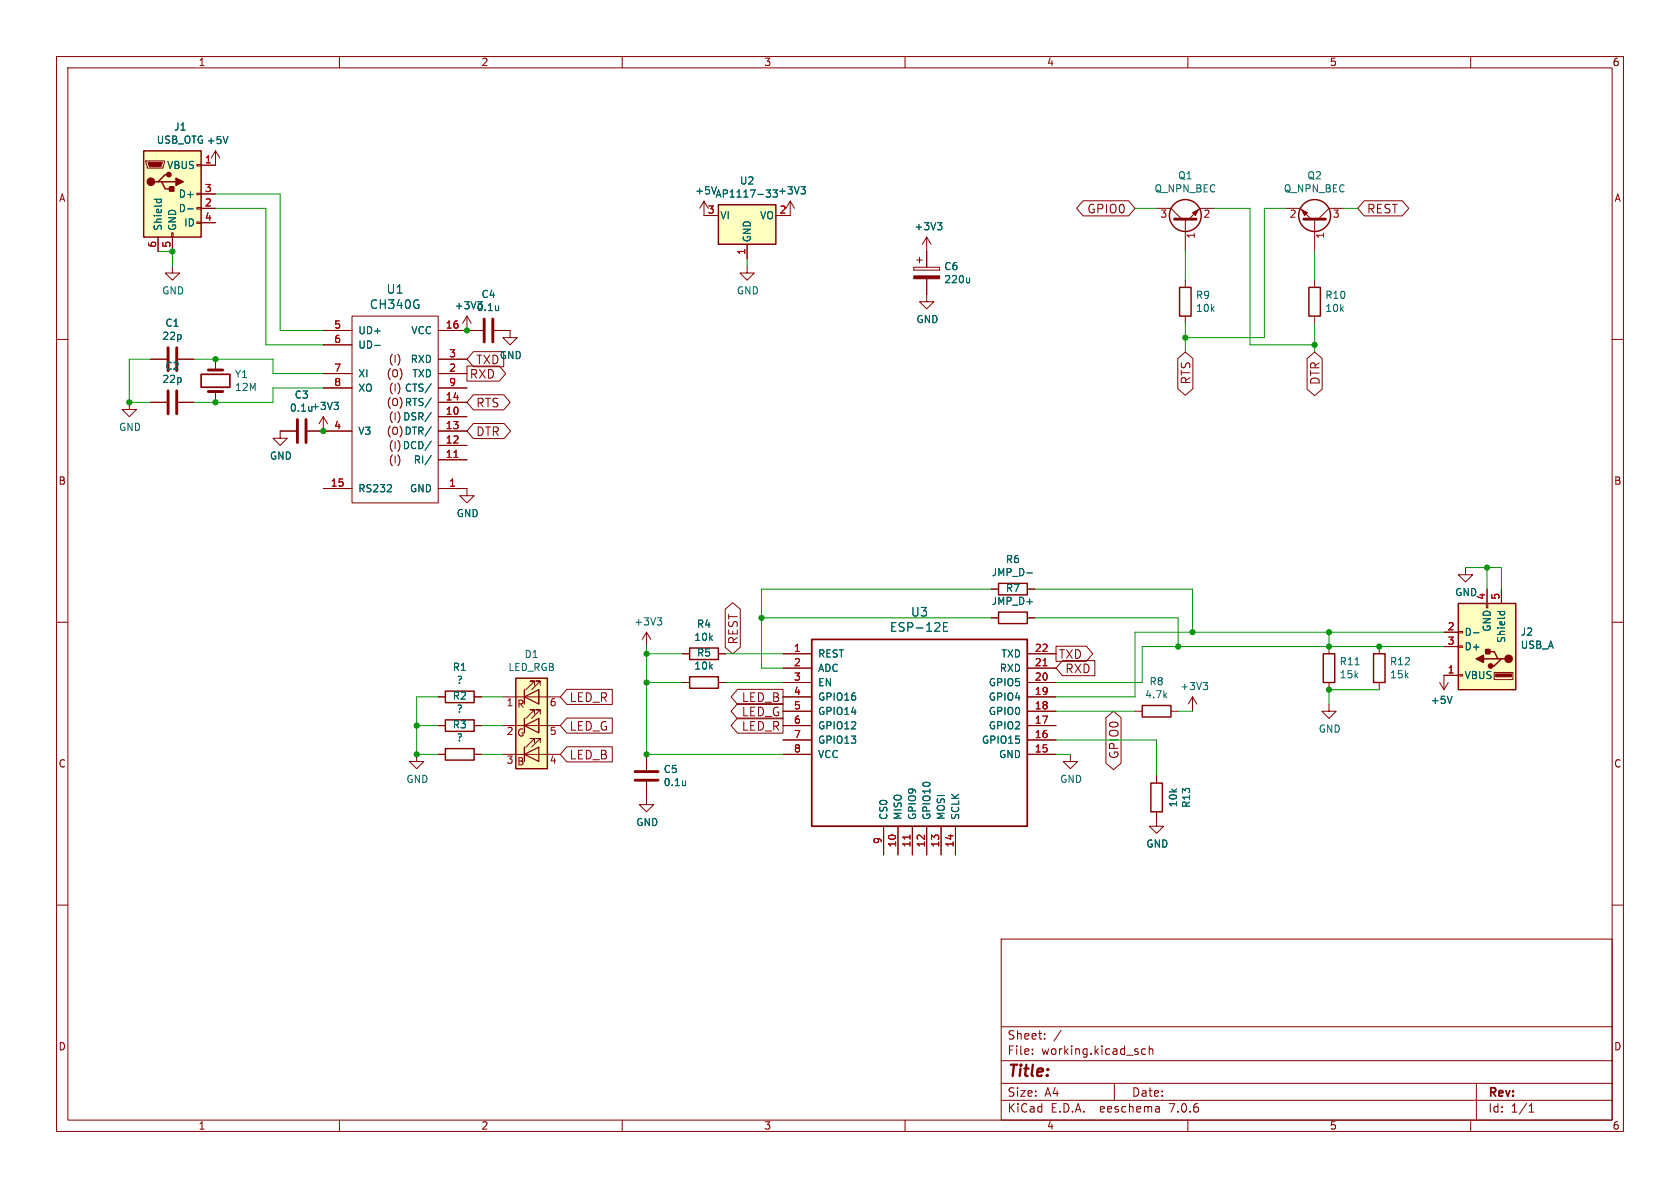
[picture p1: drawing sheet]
<svg xmlns="http://www.w3.org/2000/svg" width="297mm" height="210mm" viewBox="0 0 297 210" stroke-linecap="round" stroke-linejoin="round" font-family="sans-serif">
<g fill="none" stroke="#840000" stroke-width=".18">
<path d="M10 10h277v190h-277zM12 12h273v186h-273zM60 10v2M110 10v2M160 10v2M210 10v2M260 10v2M25.8 28.4h3.3v.3l-.3 1h-2.8zM34.8 39.2h.8v.3h-.8zM34.8 36.7h.8v.3h-.8zM34.8 34.2h.8v.2h-.8zM34.8 29.1h.8v.2h-.8z"/>
<path d="M35.6 36.8h2.5M35.6 34.3h2.5M35.6 39.4h2.5M38.1 26.7v2.5h-2.5M38.1 26.7l-.8 1.2M38.1 26.7l.8 1.2M124.5 35.6v2.5h2.5M124.5 35.6l-.8 1.2M124.5 35.6l.7 1.2M139.7 35.6l-.8 1.2M139.7 35.6v2.5h-2.5M139.7 35.6l.8 1.2"/>
<path d="M191.5 35.5h8l1.2 1.3-1.2 1.4h-8l-1.2-1.4zM204.5 36.8h2.5l1.9 1.9M209.5 38.7v5.8M214.6 36.8h-2.5l-1.9 1.9M227.3 36.8h2.6l1.9 1.9M232.4 38.7v5.8M237.5 36.8h-2.6l-1.9 1.9M241.2 35.5h6.7l1.2 1.3-1.2 1.4h-6.7l-1.2-1.4zM10 60h2M27.9 41.9v2.6M30.4 41.1h.2v.8h-.2zM30.5 47v1.3h1.2l-1.2 1.2-1.3-1.2h1.3"/>
<path d="M30.5 41.9v2.6M57.1 58.4h5.1M62.2 55.9h15.3v33h-15.3zM77.5 58.4h7.8M82.5 55.9l-.7 1.3M82.5 55.9v2.5M82.5 55.9l.8 1.3M87.4 58.4h2.8v1.3h1.2l-1.2 1.3-1.3-1.3h1.3M132.1 47v1.3h1.2l-1.2 1.2-1.3-1.2h1.3M132.1 43.2v2.5M161.5 47.2v.6zM161.5 47.8h4.6z"/>
<path d="M161.5 47.2h4.6zM162.1 46h1M162.6 45.5v1M163.8 49.3v4h1.3l-1.3 1.3-1.2-1.3h1.2M163.8 41.9l-.7 1.3M163.8 41.9v5.3M163.8 41.9l.8 1.3M166.1 47.2v.6zM209.5 49.5v1.3M209.5 55.9v1.3M232.4 49.5v1.3M232.4 55.9v1.3"/>
<path d="M285 60h2M22.9 71.1v1.3h1.2l-1.2 1.3-1.3-1.3h1.3M26.7 63.5h2.8M26.7 71.1h2.8M31.5 63.5h2.8M31.5 71.1h2.8M38.1 63.5v1.9M38.1 69.2v1.9M52.3 76.2h-2.8v1.3h1.3l-1.3 1.2-1.2-1.2h1.2M54.4 76.2h7.8M57.1 73.7l-.7 1.2M57.1 73.7v2.5"/>
<path d="M57.1 73.7l.8 1.2M57.1 66h5.1M57.1 61h5.1M57.1 68.6h5.1M77.5 63.5h5M77.5 71.1h5M77.5 73.7h5M77.5 78.7h5M77.5 76.2h5M77.5 66h5M77.5 68.6h5M82.5 64.7h5.8l1.1 1.3-1.1 1.4h-5.8z"/>
<path d="M83.7 74.9h5.4l1.2 1.3-1.2 1.3h-5.4l-1.2-1.3zM83.7 69.8h5.3l1.2 1.3-1.2 1.4h-5.3l-1.2-1.4zM83.7 62.2h5.3v2.6h-5.3l-1.2-1.3zM208.2 63.4l1.3-1.2 1.4 1.2v5.3l-1.4 1.2-1.3-1.2zM231.1 63.4l1.3-1.2 1.3 1.2v5.4l-1.3 1.1-1.3-1.1zM57.1 86.4h5.1M77.5 86.4h5v1.2h1.3l-1.3 1.3-1.2-1.3h1.2M77.5 81.3h5M10 110h2M114.3 111.8l-.8 1.2M114.3 111.8v2.5M114.3 111.8l.8 1.2"/>
<path d="M120.6 115.6h1.3M127 115.6h1.3M128.2 107.7l1.3-1.2 1.4 1.2v6.7l-1.4 1.2-1.3-1.2zM138.4 115.6h5.1M138.4 118.1h5.1M175.3 109.2h1.2M175.3 104.1h1.2M181.6 115.6h5.1M181.6 109.2h1.3M181.6 104.1h1.3M181.6 118.1h5.1M186.7 114.2h5.3l1.2 1.4-1.2 1.3h-5.3z"/>
<path d="M187.8 116.8h5.8v2.6h-5.8l-1.1-1.3zM234.9 114.3v1.3M243.8 114.3v1.3M255.3 111.8h2.5M255.3 114.3h2.5M257.8 111.6h.8v.3h-.8zM257.8 114.2h.8v.2h-.8zM257.8 119.3h.8v.2h-.8zM257.8 119.4h-2.5v2.5M259.1 100.3v1.3h1.2l-1.2 1.3-1.3-1.3h1.3M262.8 106.7h.2v.7h-.2zM262.9 104.1v2.6"/>
<path d="M264.2 118.9h3.3v1.2h-3.3zM265.4 104.1v2.6M285 110h2M73.7 133.4v1.2h1.2l-1.2 1.3-1.3-1.3h1.3M77.5 123.2h1.2M77.5 133.4h1.2M77.5 128.3h1.2M83.8 123.2h1.3M83.8 133.4h1.3M83.8 128.3h1.3M88.9 123.2h10.2M88.9 133.4h10.2"/>
<path d="M88.9 128.3h10.2M92.7 127v2.5M92.7 121.9v2.6M92.7 132.1v2.5M94.5 131.3v-.7h-.8h.8l-1.5 1.5M94.5 126.2v-.7h-.8h.8l-1.5 1.5M94.5 121.2v-.8h-.8h.8l-1.5 1.5M95.2 127v2.5zM95.2 127h.1M95.2 121.9v2.6zM95.2 121.9h.1M95.5 131.3v-.7h-.8h.8l-1.5 1.5"/>
<path d="M95.5 126.2v-.7h-.8h.8l-1.5 1.5M95.5 121.2v-.8h-.8h.8l-1.5 1.5M100.2 121.9h8v2.6h-8l-1.1-1.3zM100.2 132h8v2.7h-8l-1.1-1.3zM100.2 126.9h8v2.7h-8l-1.1-1.3zM114.3 138.2v4h1.3l-1.3 1.3-1.3-1.3h1.3M114.3 133.4v2.7M120.6 120.7h1.3M127 120.7h1.3M130.4 121.9h8v2.6h-8l-1.2-1.3zM130.4 124.4h8v2.7h-8l-1.2-1.4zM130.4 126.9h8v2.7h-8l-1.2-1.3z"/>
<path d="M138.4 123.2h5.1M138.4 133.4h5.1M138.4 128.3h5.1M138.4 125.7h5.1M138.4 120.7h5.1M138.4 130.8h5.1M181.6 123.2h5.1M181.6 133.4h5.1M181.6 128.3h5.1M181.6 125.7h5.1M181.6 120.7h5.1M181.6 130.8h5.1"/>
<path d="M189.2 133.4v1.2h1.3l-1.3 1.3-1.2-1.3h1.2M195.5 126.9l1.3-1.2 1.4 1.2v8l-1.4 1.2-1.3-1.2zM200.7 125.7h1.2M204.5 137.2v1.2M207 125.7h1.3M210.8 123.2l-.7 1.3M210.8 123.2v2.5M210.8 123.2l.8 1.3M234.9 124.5v1.2h1.3l-1.3 1.3-1.2-1.3h1.2M234.9 120.7v1.2M243.8 120.7v1.2M254.5 120.7l.8 1.2"/>
<path d="M256 120.7l-.7 1.2M10 160h2M156.2 146.1v5M158.7 146.1v5M161.3 146.1v5M163.8 146.1v5M166.4 146.1v5M168.9 146.1v5M204.5 143.5v2.6h1.2l-1.2 1.2-1.3-1.2h1.3M285 160h2M177 166h108v32h-108zM60 198v2"/>
<path d="M110 198v2M160 198v2M177 194.5h108M177 191.5h108M177 187.5h108M177 181.5h108M182.5 186.3v.1M182.5 185.5v.1M184.7 183.6v.1M184.7 182.8v.1M187.6 182.1l-1.3 2M197 191.5v3"/>
<path d="M202.5 185.5l-.4-.1-.3 .3v.4l.2 .2h.5M203.2 185.5l.2-.1 .3 .1 .1 .9M203.2 184.9v1.5M204.9 195.7l.1 .9M205 196.5l-.2 .1M205 196h-.2M210 198v2M260 198v2M261 191.5v6.5M270.3 196.6h.9M270.3 195.5l.4-.4v1.5"/>
</g>
<path d="M35.6 66.2h5v2.3h-5zM143.5 113h38.1v33.1h-38.1z" fill="none" stroke="#840000" stroke-width=".3"/>
<g fill="none" stroke="#840000" stroke-width=".51">
<path d="M207.6 38.7h3.9M230.5 38.7h3.8M85.6 56.4v4.1M87.1 56.4v4.1M29.7 61.5v4M29.7 69.1v4.1M31.2 61.5v4M31.2 69.1v4.1M36.8 65.4h2.6M36.8 69.2h2.6M52.6 74.2v4M54.1 74.2v4"/>
<path d="M112.3 137.9h4M112.3 136.4h4"/>
</g>
<g fill="none" stroke="#006464" stroke-width=".18">
<path d="M27.2 35.2h1.3M27.7 35.2v.4M28.5 35.2v.4M33.2 36.9h.9M40.3 24.1l-.4 1.3M126.7 33l-.5 1.3M135.4 33.6h.8l-.4 .5 .4 .1v.4l-.2 .2h-.4M136.6 33.6h.8M136.6 34.7l.6 .1M141.6 33h.8l-.4 .5M142.1 33.5l.3 .2v.3l-.3 .3M165.7 39.4h.8l-.4 .4"/>
<path d="M166.3 39.8l.2 .3v.3l-.2 .2M88.1 54.1v.8M88.1 54.8h.1M171.4 49.1v.9M171.4 49.9l-.2 .1M59 71.1h.8l-.4 .5M59.6 71.6l.2 .2v.3l-.2 .3M66.2 61.1h1M76.2 72.9l-1.1 1.6M76.2 78l-1.1 1.6M76.2 75.4l-1.1 1.7M76.2 70.4l-1.1 1.6"/>
<path d="M76.2 67.8l-1.1 1.7M68.4 86.9h.8M69.2 85.8v.4M76.2 80.5l-1.1 1.7M116.2 109.2h.8l-.4 .5M116.7 109.7l.3 .2v.3l-.3 .3M166.8 110.8h.5M167.5 110.1h-.7v1.5h.7M181.5 101.3h1M239.6 117.5h.7M260.5 111.9h1M264.7 108.1h1.3"/>
<path d="M265.2 108.1v.4M265.9 108.1l.1 .4M121.2 138v.9M121.2 138.8h-.1M212.7 120.6h.8l-.4 .5M213.3 121.1l.2 .3v.3l-.2 .2M256.7 123.1l-.4 1.3"/>
</g>
<g fill="#840000" stroke="#840000" stroke-width=".18">
<path d="M230.1 37.1l1 .5-.5 .5z"/>
<path d="M26.2 28.7h2.5l-.3 .8h-2z"/>
<path d="M210.8 37.6l1-.5-.5 1z"/>
<path d="M264.4 119.1h2.8v.5h-2.8z"/>
<path d="M161.5 48.8h4.6v.5h-4.6z"/>
</g>
<g fill="none" stroke="#840000" stroke-width=".25">
<path d="M25.4 26.7h10.2v15.2h-10.2zM27.9 32.1h.7l.6 1.3h1.3M28.6 32.1h2.5M29.8 30.9h-.6l-1.3 1.2h-.6M127 36.2h10.2v7h-10.2zM208.5 50.8h2.1v5.1h-2.1zM231.4 50.8h2v5.1h-2zM91.2 119.9h5.6v16h-5.6zM121.9 114.6h5.1v2h-5.1zM121.9 119.6h5.1v2.1h-5.1zM176.5 108.2h5.1v2h-5.1zM176.5 103.1h5.1v2.1h-5.1z"/>
<path d="M233.9 115.6h2.1v5.1h-2.1zM242.8 115.6h2.1v5.1h-2.1zM257.8 106.7h10.2v15.2h-10.2zM262.3 116.5h2.5M262.9 115.2h1.3l.6 1.3h.6M266.1 116.5h-.7l-1.2 1.2h-.7M78.7 122.2h5.1v2h-5.1zM78.7 132.3h5.1v2.1h-5.1zM78.7 127.3h5.1v2h-5.1zM201.9 124.7h5.1v2h-5.1zM203.5 138.4h2v5.1h-2z"/>
<circle cx="209.5" cy="38.1" r="2.82"/>
<circle cx="232.4" cy="38.1" r="2.82"/>
</g>
<g fill="#ffffc2" stroke="#ffffc2" stroke-width=".18">
<path d="M25.4 26.7h10.2v15.2h-10.2z"/>
<path d="M91.2 119.9h5.6v16h-5.6z"/>
<path d="M257.8 106.7h10.2v15.2h-10.2z"/>
<path d="M127 36.2h10.2v7h-10.2z"/>
</g>
<g fill="#840000" stroke="#840000" stroke-width=".25">
<path d="M31.1 31.5l1.3 .6-1.3 .7z"/>
<path d="M30 33h.7v.8h-.7z"/>
<path d="M261 116.5l1.3-.7v1.3z"/>
<path d="M262.6 114.8h.8v.8h-.8z"/>
<circle cx="26.7" cy="32.1" r=".63"/>
<circle cx="29.8" cy="30.9" r=".38"/>
<circle cx="266.7" cy="116.5" r=".63"/>
<circle cx="263.5" cy="117.7" r=".38"/>
</g>
<path d="M80.3 80.9h.7M184.4 117.7h.7M160.9 147.6v.7" fill="none" stroke="#a90000" stroke-width=".18"/>
<path d="M92.7 133.4l2.5-1.3v2.5zM92.7 128.3l2.5-1.3v2.5zM92.7 123.2l2.5-1.3v2.6zM92.7 121.9v2.6M92.7 127v2.5M92.7 132.1v2.5" fill="none" stroke="#840000" stroke-width=".2"/>
<g fill="none" stroke="#009600" stroke-width=".18">
<path d="M38.1 36.8h8.9v24.2h10.1M38.1 34.3h11.4v24.1h7.6M200.7 36.8h3.8M214.6 36.8h6.4v24.2h11.4M227.3 36.8h-3.8v22.9h-14M237.5 36.8h2.5M27.9 44.5h2.6v2.5M132.1 45.7v1.3M209.5 44.5v5M209.5 57.2v5M232.4 44.5v5M232.4 57.2v5"/>
<path d="M26.7 63.5h-3.8v7.6h3.8M34.3 63.5h14v2.5h8.8M57.1 68.6h-8.8v2.5h-14M114.3 114.3v19.1h24.1M114.3 115.6h6.3M128.3 115.6h10.1M134.6 109.2h40.7M175.3 104.1h-40.7v14h3.8M182.9 104.1h27.9v7.7M182.9 109.2h25.4v5.1M234.9 111.8v2.5M255.3 111.8h-54.6v11.4h-14"/>
<path d="M255.3 114.3h-53.4v6.4h-15.2M259.1 100.3h6.3v3.8M262.9 100.3v3.8M73.7 128.3h3.8M77.5 123.2h-3.8v10.2h3.8M85.1 133.4h3.8M85.1 128.3h3.8M85.1 123.2h3.8M114.3 120.7h6.3M128.3 120.7h10.1M186.7 133.4h2.5M186.7 125.7h14"/>
<path d="M186.7 130.8h17.8v6.4M208.3 125.7h2.5M243.8 121.9h-8.9v2.6"/>
</g>
<g fill="#009600" stroke="#009600" stroke-width=".18">
<circle cx="209.5" cy="59.7" r=".46"/>
<circle cx="232.4" cy="61" r=".46"/>
<circle cx="262.9" cy="100.3" r=".46"/>
<circle cx="38.1" cy="71.1" r=".46"/>
<circle cx="22.9" cy="71.1" r=".46"/>
<circle cx="38.1" cy="63.5" r=".46"/>
<circle cx="30.5" cy="44.5" r=".46"/>
<circle cx="57.1" cy="76.2" r=".46"/>
<circle cx="82.5" cy="58.4" r=".46"/>
<circle cx="73.7" cy="133.4" r=".46"/>
<circle cx="73.7" cy="128.3" r=".46"/>
<circle cx="114.3" cy="120.7" r=".46"/>
<circle cx="114.3" cy="133.4" r=".46"/>
<circle cx="234.9" cy="121.9" r=".46"/>
<circle cx="234.9" cy="114.3" r=".46"/>
<circle cx="210.8" cy="111.8" r=".46"/>
<circle cx="208.3" cy="114.3" r=".46"/>
<circle cx="234.9" cy="111.8" r=".46"/>
<circle cx="243.8" cy="114.3" r=".46"/>
<circle cx="114.3" cy="115.6" r=".46"/>
<circle cx="134.6" cy="109.2" r=".46"/>
</g>
<text font-size="2.8" fill="#840000" x="178" y="190.9">Title:</text>
<g font-size="2.1" fill="#840000">
<text x="192.2" y="37.9">GPIO0</text>
<text x="241.6" y="37.9">REST</text>
<text x="84.1" y="64.6">TXD</text>
<text x="82.9" y="67.1">RXD</text>
<text x="210.6" y="68" transform="rotate(-90 210.6 68)">RTS</text>
<text x="233.5" y="68.1" transform="rotate(-90 233.5 68.1)">DTR</text>
<text x="84.1" y="77.3">DTR</text>
<text x="84.1" y="72.2">RTS</text>
<text x="130.6" y="114" transform="rotate(-90 130.6 114)">REST</text>
<text x="187.1" y="116.7">TXD</text>
<text x="188.2" y="119.2">RXD</text>
<text x="100.6" y="124.3">LED_R</text>
<text x="131.1" y="124.3">LED_B</text>
<text x="100.6" y="129.4">LED_G</text>
<text x="131.1" y="126.8">LED_G</text>
<text x="131.1" y="129.4">LED_R</text>
<text x="100.6" y="134.4">LED_B</text>
<text x="197.9" y="134.2" transform="rotate(-90 197.9 134.2)">GPIO0</text>
<text x="178" y="184">Sheet:</text>
<text x="178" y="186.7">File:</text>
<text x="184.1" y="186.7">working.kicad_sch</text>
<text x="178" y="196.9">KiCad</text>
<text x="178" y="194.1">Size:</text>
<text x="184.7" y="194.1">A4</text>
<text x="185.7" y="196.9">E.D.A.</text>
<text x="194.6" y="196.9">eeschema</text>
<text x="200" y="194.1">Date:</text>
<text x="207" y="196.9">7.0.6</text>
<text x="263" y="194.3">Rev:</text>
<text x="263" y="196.9">Id:</text>
<text x="267.1" y="196.9">1/1</text>
</g>
<g font-size="2.1" fill="#006464">
<text x="68.2" y="52.1">U1</text>
<text x="65.3" y="54.8">CH340G</text>
<text x="157.2" y="111.9">ESP-12E</text>
<text x="161" y="109.2">U3</text>
</g>
<g font-size="1.8" fill="#840000">
<text x="35" y="11.9">1</text>
<text x="85" y="11.9">2</text>
<text x="135" y="11.9">3</text>
<text x="185" y="11.9">4</text>
<text x="235" y="11.9">5</text>
<text x="285" y="11.9">6</text>
<text x="10.3" y="35.9">A</text>
<text x="285.3" y="35.9">A</text>
<text x="68.6" y="64.4">(I)</text>
<text x="68.2" y="72">(O) RTS/</text>
<text x="68.2" y="66.9">(O)</text>
<text x="68.6" y="69.5">(I) CTS/</text>
<text x="68.2" y="77.1">(O) DTR/</text>
<text x="68.6" y="74.5">(I) DSR/</text>
<text x="68.6" y="82.2">(I)</text>
<text x="68.6" y="79.6">(I) DCD/</text>
<text x="10.3" y="85.9">B</text>
<text x="285.3" y="85.9">B</text>
<text x="91.3" y="125.3">R</text>
<text x="91.3" y="130.4">G</text>
<text x="10.3" y="135.9">C</text>
<text x="91.3" y="135.5">B</text>
<text x="285.3" y="135.9">C</text>
<text x="10.3" y="185.9">D</text>
<text x="285.3" y="185.9">D</text>
<text x="35" y="199.9">1</text>
<text x="85" y="199.9">2</text>
<text x="135" y="199.9">3</text>
<text x="185" y="199.9">4</text>
<text x="235" y="199.9">5</text>
<text x="285" y="199.9">6</text>
</g>
<g font-size="1.8" fill="#006464">
<text x="30.7" y="23.3">J1</text>
<text x="27.6" y="25.6">USB_OTG +5V</text>
<text x="29.4" y="30.1">VBUS</text>
<text x="31.5" y="35.2">D+</text>
<text x="122.8" y="34.6">+5V</text>
<text x="126.4" y="35.1">AP1117-33</text>
<text x="130.7" y="32.8">U2</text>
<text x="137.4" y="34.6">+3V3</text>
<text x="204" y="34.2">Q_NPN_BEC</text>
<text x="208.2" y="31.9">Q1</text>
<text x="226.9" y="34.2">Q_NPN_BEC</text>
<text x="231" y="31.9">Q2</text>
<text x="28.8" y="40.9" transform="rotate(-90 28.8 40.9)">Shield</text>
<text x="31.3" y="40.9" transform="rotate(-90 31.3 40.9)">GND</text>
<text x="31.5" y="37.7">D-</text>
<text x="32.5" y="40.2">ID</text>
<text x="127.3" y="39">VI</text>
<text x="134.3" y="39">VO</text>
<text x="161.6" y="40.9">+3V3</text>
<text x="132.9" y="42.9" transform="rotate(-90 132.9 42.9)">GND</text>
<text x="166.8" y="48">C6</text>
<text x="28.6" y="52.2">GND</text>
<text x="85" y="52.9">C4</text>
<text x="130.2" y="52.2">GND</text>
<text x="166.8" y="50.3">220u</text>
<text x="211.3" y="53">R9</text>
<text x="234.2" y="53">R10</text>
<text x="29.1" y="58">C1</text>
<text x="63.2" y="59.3">UD+</text>
<text x="72.6" y="59.3">VCC</text>
<text x="80.3" y="54.9">+3V30.1u</text>
<text x="161.9" y="57.3">GND</text>
<text x="211.3" y="55.3">10k</text>
<text x="234.2" y="55.3">10k</text>
<text x="28.6" y="60.3">22p</text>
<text x="29.1" y="65.6">C2</text>
<text x="63.2" y="61.8">UD-</text>
<text x="72.5" y="64.4">RXD</text>
<text x="88.3" y="63.7">GND</text>
<text x="28.6" y="67.9">22p</text>
<text x="41.4" y="67">Y1</text>
<text x="41.4" y="69.3">12M</text>
<text x="52" y="70.7">C3</text>
<text x="63.2" y="66.9">XI</text>
<text x="63.2" y="69.4">XO</text>
<text x="71.5" y="72">RTS/</text>
<text x="71.5" y="69.4">CTS/</text>
<text x="72.8" y="66.9">TXD</text>
<text x="21" y="76.4">GND</text>
<text x="51.2" y="73">0.1u+3V3</text>
<text x="63.2" y="77.1">V3</text>
<text x="71.2" y="74.5">DSR/</text>
<text x="71.4" y="77.1">DTR/</text>
<text x="47.6" y="81.5">GND</text>
<text x="71.1" y="79.6">DCD/</text>
<text x="73" y="82.1">RI/</text>
<text x="63.2" y="87.2">RS232</text>
<text x="72.4" y="87.2">GND</text>
<text x="80.6" y="91.6">GND</text>
<text x="177.7" y="99.7">R6</text>
<text x="175.2" y="107.1">JMP_D+</text>
<text x="175.2" y="102.1">JMP_D-</text>
<text x="177.7" y="104.8">R7</text>
<text x="257.2" y="105.6">GND</text>
<text x="112" y="110.8">+3V3</text>
<text x="122.6" y="113.5">10k</text>
<text x="123.1" y="111.2">R4</text>
<text x="258.8" y="112.6">D-</text>
<text x="263.8" y="111.8" transform="rotate(-90 263.8 111.8)">GND</text>
<text x="266.3" y="113.8" transform="rotate(-90 266.3 113.8)">Shield</text>
<text x="268.7" y="112.6">J2</text>
<text x="79.9" y="118.8">R1</text>
<text x="89.8" y="118.8">LED_RGB</text>
<text x="92.6" y="116.5">D1</text>
<text x="122.6" y="118.6">10k</text>
<text x="123.1" y="116.3">R5</text>
<text x="144.5" y="116.4">REST</text>
<text x="144.5" y="119">ADC</text>
<text x="176.6" y="119">RXD</text>
<text x="176.9" y="116.4">TXD</text>
<text x="236.7" y="117.8">R11</text>
<text x="245.6" y="117.8">R12</text>
<text x="258.8" y="115.2">D+</text>
<text x="268.7" y="114.9">USB_A</text>
<text x="79.9" y="123.9">R2</text>
<text x="80.6" y="121.1">?</text>
<text x="144.5" y="121.5">EN</text>
<text x="144.5" y="124.1">GPIO16</text>
<text x="174.7" y="124.1">GPIO4</text>
<text x="174.7" y="121.5">GPIO5</text>
<text x="202.3" y="123.6">4.7k</text>
<text x="203.1" y="121.3">R8</text>
<text x="208.6" y="122.2">+3V3</text>
<text x="236.7" y="120.1">15k</text>
<text x="245.6" y="120.1">15k</text>
<text x="252.9" y="124.6">+5V</text>
<text x="258.8" y="120.2">VBUS</text>
<text x="79.9" y="129">R3</text>
<text x="80.6" y="131.3">?</text>
<text x="80.6" y="126.2">?</text>
<text x="144.5" y="126.6">GPIO14</text>
<text x="144.5" y="129.1">GPIO12</text>
<text x="144.5" y="131.7">GPIO13</text>
<text x="173.5" y="131.7">GPIO15</text>
<text x="174.7" y="129.1">GPIO2</text>
<text x="174.7" y="126.6">GPIO0</text>
<text x="233" y="129.7">GND</text>
<text x="117.2" y="136.9">C5</text>
<text x="144.5" y="134.2">VCC</text>
<text x="176.5" y="134.2">GND</text>
<text x="71.8" y="138.6">GND</text>
<text x="117.2" y="139.2">0.1u</text>
<text x="187.3" y="138.6">GND</text>
<text x="208.3" y="142.8" transform="rotate(-90 208.3 142.8)">10k</text>
<text x="210.6" y="142.9" transform="rotate(-90 210.6 142.9)">R13</text>
<text x="112.4" y="146.2">GND</text>
<text x="157.1" y="145" transform="rotate(-90 157.1 145)">CS0</text>
<text x="159.6" y="145" transform="rotate(-90 159.6 145)">MISO</text>
<text x="162.2" y="145" transform="rotate(-90 162.2 145)">GPIO9</text>
<text x="164.7" y="145" transform="rotate(-90 164.7 145)">GPIO10</text>
<text x="167.2" y="145" transform="rotate(-90 167.2 145)">MOSI</text>
<text x="169.8" y="145" transform="rotate(-90 169.8 145)">SCLK</text>
<text x="202.6" y="150">GND</text>
</g>
<g font-size="1.8" fill="#a90000">
<text x="36.1" y="29">1</text>
<text x="36.1" y="34">3</text>
<text x="36.1" y="36.6">2</text>
<text x="36.1" y="39.1">4</text>
<text x="125" y="37.8">3</text>
<text x="137.7" y="37.8">2</text>
<text x="205" y="38.8">3</text>
<text x="212.7" y="38.8">2</text>
<text x="227.9" y="38.8">2</text>
<text x="235.5" y="38.8">3</text>
<text x="27.7" y="43.9" transform="rotate(-90 27.7 43.9)">6</text>
<text x="30.2" y="43.9" transform="rotate(-90 30.2 43.9)">5</text>
<text x="131.8" y="45.2" transform="rotate(-90 131.8 45.2)">1</text>
<text x="211.5" y="42.3" transform="rotate(-90 211.5 42.3)">1</text>
<text x="234.4" y="42.3" transform="rotate(-90 234.4 42.3)">1</text>
<text x="59" y="58.2">5</text>
<text x="78.7" y="58.2">16</text>
<text x="59" y="60.7">6</text>
<text x="59" y="65.8">7</text>
<text x="79.3" y="65.8">2</text>
<text x="79.3" y="63.2">3</text>
<text x="59" y="68.3">8</text>
<text x="78.7" y="70.9">14</text>
<text x="79.3" y="68.3">9</text>
<text x="59" y="75.9">4</text>
<text x="78.7" y="73.4">10</text>
<text x="78.7" y="75.9">13</text>
<text x="78.7" y="81">11</text>
<text x="78.7" y="78.5">12</text>
<text x="58.4" y="86.1">15</text>
<text x="79.3" y="86.1">1</text>
<text x="262.6" y="106.1" transform="rotate(-90 262.6 106.1)">4</text>
<text x="265.2" y="106.1" transform="rotate(-90 265.2 106.1)">5</text>
<text x="255.8" y="111.5">2</text>
<text x="140.3" y="115.3">1</text>
<text x="140.3" y="117.9">2</text>
<text x="182.8" y="117.9">21</text>
<text x="182.8" y="115.3">22</text>
<text x="255.8" y="119.1">1</text>
<text x="255.8" y="114">3</text>
<text x="89.5" y="125.2">1</text>
<text x="97.1" y="125.2">6</text>
<text x="140.3" y="120.4">3</text>
<text x="140.3" y="122.9">4</text>
<text x="140.3" y="125.5">5</text>
<text x="182.8" y="125.5">18</text>
<text x="182.8" y="122.9">19</text>
<text x="182.8" y="120.4">20</text>
<text x="89.5" y="130.3">2</text>
<text x="97.1" y="130.3">5</text>
<text x="140.3" y="128">6</text>
<text x="140.3" y="130.6">7</text>
<text x="182.8" y="130.6">16</text>
<text x="182.8" y="128">17</text>
<text x="89.5" y="135.3">3</text>
<text x="97.1" y="135.3">4</text>
<text x="140.3" y="133.1">8</text>
<text x="182.8" y="133.1">15</text>
<text x="156" y="149.3" transform="rotate(-90 156 149.3)">9</text>
<text x="158.5" y="149.9" transform="rotate(-90 158.5 149.9)">10</text>
<text x="161" y="149.9" transform="rotate(-90 161 149.9)">11</text>
<text x="163.6" y="149.9" transform="rotate(-90 163.6 149.9)">12</text>
<text x="166.1" y="149.9" transform="rotate(-90 166.1 149.9)">13</text>
<text x="168.7" y="149.9" transform="rotate(-90 168.7 149.9)">14</text>
</g>
</svg>
